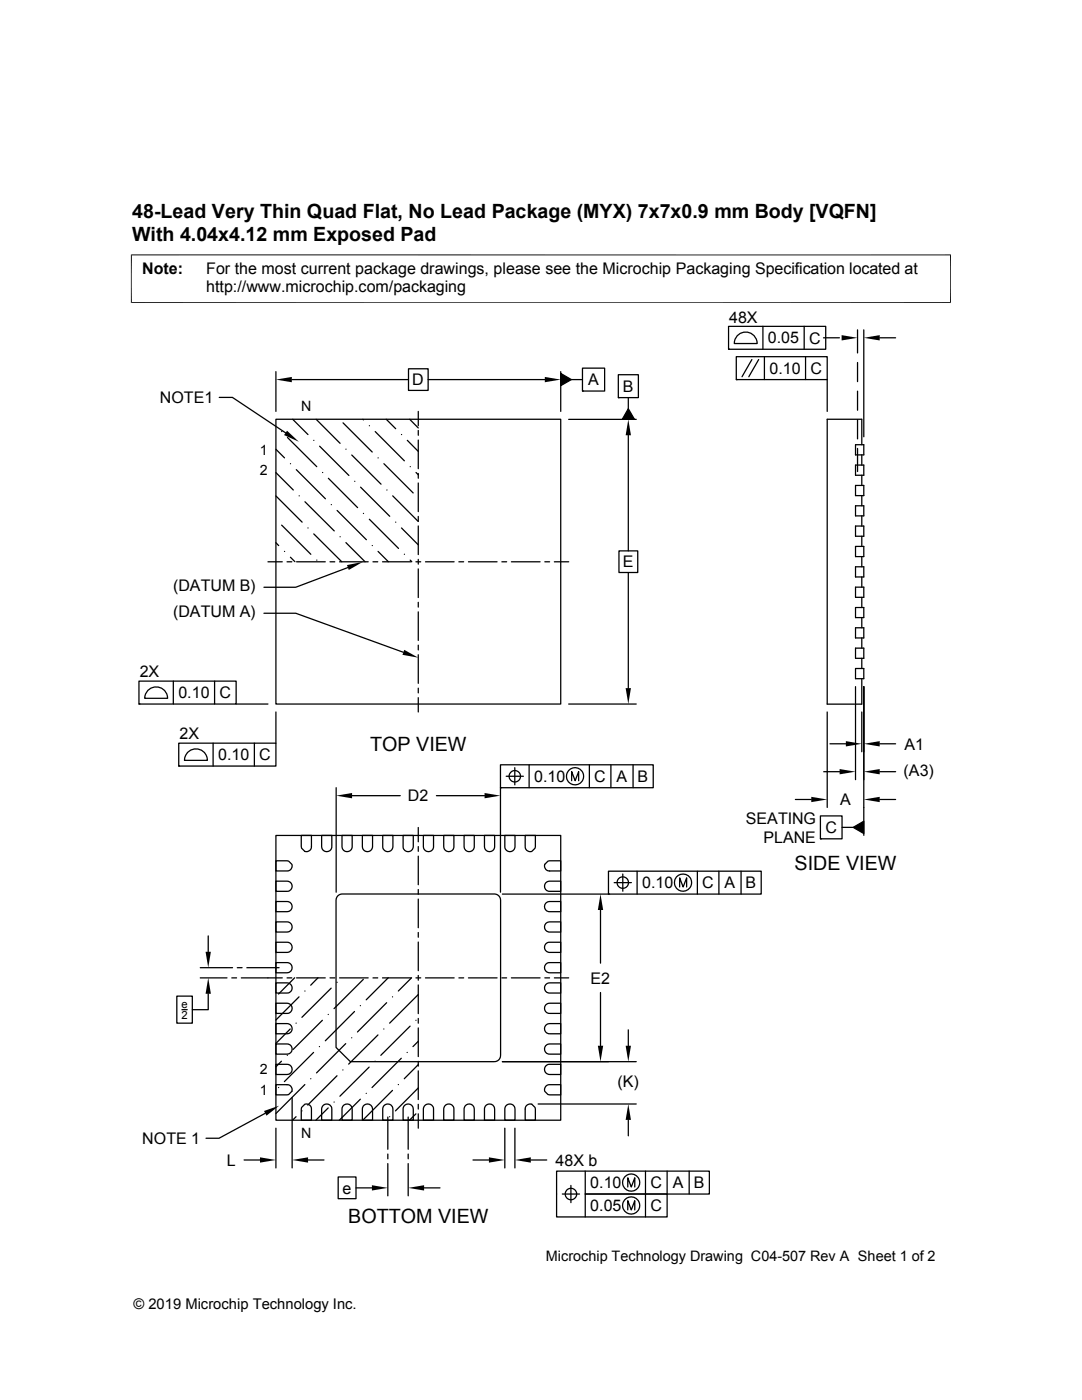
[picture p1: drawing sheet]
<svg xmlns="http://www.w3.org/2000/svg" width="216mm" height="279mm" viewBox="0 0 216 279" stroke-linecap="round" stroke-linejoin="round" font-family="sans-serif">
<g fill="none" stroke="#000" stroke-width=".25">
<path d="M43.8 79.3h2.6l10.6 7.1M55.1 74.2v7.9M58.2 75.8h23.3M81.5 73.6h3.9v4.3h-3.9zM85.4 75.8h23.3M111.9 74.5l2.1 1.3-2.1 1.2zM111.9 74.2v7.9M114 75.8h2.2M116.2 73.5h4.4v4.5h-4.4zM116.2 78h.1M123.4 74.8h4v4.6h-4zM123.4 79.4h.1"/>
<path d="M125.4 79.4v2.2M145.4 65.1h19.4v4.6h-19.4zM145.4 69.7h.1M146.9 71.2h18.2v4.6h-18.2zM146.9 75.8h.1M147.3 66.9a2.29 2.29 0 0 1 2.4-.4 2.29 2.29 0 0 1 1.4 2.1h-4.6l.3-1.2zM150 71.8l-1.9 3.4M151.4 71.8l-2 3.4M152.2 65.1v4.6M152.5 71.2v4.6M160.5 65.1v4.6M160.7 71.2v4.6"/>
<path d="M164.3 67.4h3.2M165.1 75.8v6.3M171.1 65.8v4.6M171.1 72.3v3.9M171.1 78.1v3.8M172.4 65.8v21.4M175.5 67.4h3.2M55.1 89.7l1.7 1.7M55.1 94.3l3.4 3.5M55.1 83.7h56.8v56.8h-56.8zM55.1 99l5.2 5.2M56.2 86.1h.1"/>
<path d="M57.4 87.3l5.8 5.8M58 92.5h.1M58.4 83.7l3 3M59.1 93.7l5.8 5.8M59.7 99h.1M62.6 87.9h.1M63.1 83.7l4.8 4.8M63.8 89l5.8 5.9M64.4 94.3h.1M65.5 95.5l5.9 5.8M68.5 84.4l5.8 5.8M69 89.6h.1"/>
<path d="M70.2 90.8l5.8 5.8M70.8 96.1h.1M71.9 97.2l5.9 5.8M72.4 83.7l.1 .1M73.7 85h.1M74.9 86.1l5.8 5.9M75.4 91.4h.1M76.6 92.5l5.8 5.9M77.1 83.7l1.9 1.9M77.2 97.8h.1M78.4 99l5.1 5.1M80.1 86.7h.1"/>
<path d="M81.3 87.9l2.2 2.2M81.7 83.7l1.8 1.7M81.9 93.1h.1M83 94.3l.5 .4M83.5 82.1v2.9M83.5 85.9v1M83.5 87.8v5.7M83.5 94.5v.9M83.5 96.4v5.7M113.5 83.7h13.5M125.4 81.6l1.2 2.1h-2.4zM125.4 86.9v23"/>
<path d="M170.7 88.8h1.7v2h-1.7zM170.7 92.8h1.7v2h-1.7zM170.7 96.9h1.7v2h-1.7zM171.1 83.8v3.8M171.1 89.5v4.6M172 88.8v-5.1h-6.9v56.8h6.9v-5.1M172 90.8v2M172 94.8v2.1M172 98.9v2M53.5 112.1h2.8M55.1 108.3l.5 .6M56.2 104.8l5.8 5.8"/>
<path d="M56.8 110h.1M57.3 112.1h.9M58 111.2l.8 .9M59.2 112.1h5.7M60.9 100.1l5.8 5.9M61.4 105.4h.1M62.6 106.6l5.6 5.5M63.2 111.8h.1M65.8 112.1h1M66.1 100.7h.1M67.3 101.9l5.8 5.8M67.8 112.1h5.7"/>
<path d="M67.9 107.1h.1M69 108.3l3.8 3.8M69.4 113.3l-10.4 3.9h-6.3M72.5 102.5h.1M73.7 103.6l5.8 5.9M74.3 108.9h.1M74.4 112.1h1M75.4 110l2.1 2.1M76.3 112.1h5.7M79 104.2h.1M80.1 105.4l3.4 3.3M80.7 110.6h.1"/>
<path d="M81.9 111.8l.3 .3M83 112.1h.9M83.5 103.1v.9M83.5 105v5.7M83.5 111.6v1M83.5 113.5v5.8M84.9 112.1h5.7M91.6 112.1h.9M93.5 112.1h5.7M100.1 112.1h1M102 112.1h5.8M108.7 112.1h1"/>
<path d="M110.6 112.1h2.9M123.5 109.9h3.8v4.4h-3.8zM125.4 114.3v23M170.7 100.9h1.7v2.1h-1.7zM170.7 105h1.7v2h-1.7zM170.7 109.1h1.7v2h-1.7zM170.7 113.1h1.7v2h-1.7zM170.7 117.2h1.7v2h-1.7zM172 103v2M172 107v2.1M172 111.1v2M172 115.1v2.1"/>
<path d="M172 119.2v2M27.7 135.9h19.4v4.6h-19.4zM29.7 137.6a2.28 2.28 0 0 1 2.4-.3 2.28 2.28 0 0 1 1.3 2.1h-4.5l.3-1.2zM34.6 135.9v4.6M42.8 135.9v4.6M52.7 122.4h6.3l21.5 7.8M83.5 120.2v1M83.5 122.1v5.7M83.5 128.8v.9M83.5 130.7v5.7M83.5 137.3v1M83.5 139.2v2.9"/>
<path d="M170.7 121.2h1.7v2.1h-1.7zM170.7 125.3h1.7v2h-1.7zM170.7 129.3h1.7v2.1h-1.7zM170.7 133.4h1.7v2h-1.7zM170.7 137v18.6M172 123.3v2M172 127.3v2M172 131.4v2M172.4 137v29.7M27.7 140.5h.1M35.7 148.3h19.4v4.6h-19.4zM35.7 152.9h.1"/>
<path d="M37.6 150a2.28 2.28 0 0 1 2.4-.3 2.28 2.28 0 0 1 1.4 2h-4.6l.3-1.1zM42.5 148.3v4.6M47.1 140.5h6.4M50.8 148.3v4.6M55.1 142.1v6.2M67.1 157.2v20.9M70.3 158.8h9.6M87.1 158.8h9.6M99.9 152.6h30.4v4.6h-30.4zM99.9 157.2h.1M99.9 157.2v20.9M101 154.9h3.4"/>
<path d="M102.7 153.2v3.4M105.6 152.6v4.6M113.5 140.5h13.5M114.1 155.8v-1.8l.7 1.8 .7-1.8v1.8M117.6 152.6v4.6M121.9 152.6v4.6M126.3 152.6v4.6M158.7 159.6h3.2M164.4 154h3.1M165.1 142.1v19M165.6 148.4h3.2M172 142.1v7.9"/>
<path d="M175.5 154h3.2M175.5 159.6h3.2M175.5 148.4h3.2M55.1 175.9h2.2a1.02 1.02 0 0 1 1 1 1.02 1.02 0 0 1-1 1h-2.2zM55.1 171.8l2.5 .1 .7 .6-.1 .8a.91 .91 0 0 1-.9 .5h-2.2zM55.1 179.9h2.2a1.02 1.02 0 0 1 1 1 1.02 1.02 0 0 1-1 1h-2.2zM55.1 166.7h56.8v56.9h-56.8zM60.1 166.7h2v2.3a.99 .99 0 0 1-1.3 .9l-.6-.6zM64.2 166.7h2v2.3a1.02 1.02 0 0 1-1 1 1.02 1.02 0 0 1-1-1zM67.4 178.8l.9-.4h30.4a1.23 1.23 0 0 1 1.2 1.2v31.1a1.23 1.23 0 0 1-1.2 1.2h-28.8l-2.8-2.9v-29.4zM68.2 166.7h2.1v2.3a1.02 1.02 0 0 1-1 1 1.02 1.02 0 0 1-1.1-1zM72.3 166.7h2v2.3a1.02 1.02 0 0 1-1 1 1.02 1.02 0 0 1-1-1z"/>
<path d="M76.4 166.7h2v2.3a1.02 1.02 0 0 1-1 1 1.02 1.02 0 0 1-1-1zM80.4 166.7h2.1v2.3a1.02 1.02 0 0 1-1.1 1 1.02 1.02 0 0 1-1-1zM83.5 165.1v2.9M83.5 169v.9M83.5 170.9v5.7M83.5 177.5v1M83.5 179.4v5.7M84.5 166.7h2v2.3a1.02 1.02 0 0 1-1 1 1.02 1.02 0 0 1-1-1zM88.5 166.7h2.1v2.3a1.02 1.02 0 0 1-1 1 1.02 1.02 0 0 1-1.1-1zM92.6 166.7h2v2.3a1.02 1.02 0 0 1-1 1 1.02 1.02 0 0 1-1-1zM96.7 166.7h2v2.3a1.02 1.02 0 0 1-1 1 1.02 1.02 0 0 1-1-1zM100.2 178.4h21.2"/>
<path d="M100.7 166.7h2.1v2.3a1.02 1.02 0 0 1-1.1 1 1.02 1.02 0 0 1-1-1zM104.8 166.7h2v2.6l-.7 .6-.8-.1a.91 .91 0 0 1-.5-.8zM109 176.1l.7-.2h2.2v2h-2.2a1.02 1.02 0 0 1-1-.7 1.02 1.02 0 0 1 .3-1.1zM109.3 171.9l2.6-.1v2h-2.2a.99 .99 0 0 1-1-1.3zM121.4 173.9h30.5v4.5h-30.5zM121.4 178.4h.1M122.6 176.1h3.4M124.3 174.4v3.5M127.1 173.9v4.5M135.6 177v-1.8l.7 1.8 .7-1.8v1.8M139.1 173.9v4.5M143.4 173.9v4.5"/>
<path d="M147.9 173.9v4.5M163.7 162.8h4.3v4.6h-4.3zM163.7 167.4h.1M168 165.1h2.2M170.2 165.1l2.2-1.2v2.4zM35.3 198.8h3.1v5.4h-3.1zM40 193.1h6.4M40 195.2h5.3M41.6 198.3v3.2h-3.2M41.6 186.8v3.1M46.2 195.2h1M47.3 193.1h1"/>
<path d="M48.2 195.2h8.1M49.3 193.1h6.4M55.1 184h2.2a1.02 1.02 0 0 1 1 1 1.02 1.02 0 0 1-1 1h-2.2zM55.1 188h2.2a1.02 1.02 0 0 1 1 1.1 1.02 1.02 0 0 1-1 1h-2.2zM55.1 192.1h2.2a1.02 1.02 0 0 1 1 1 1.02 1.02 0 0 1-1 1h-2.2zM55.1 196.2h2.2a1.02 1.02 0 0 1 1 1 1.02 1.02 0 0 1-1 1h-2.2zM57.3 195.2h.9M58.8 195.1l-3.2 3.3M59.2 195.2h5.7M59.7 198.9l-4.6 4.7M60.8 197.8h.1M63.5 195.1l-1.5 1.5"/>
<path d="M65.8 195.2h1M66.1 197.2l-5.9 5.8M67.2 196h.1M67.8 195.2h5.7M72.5 195.5l-5.8 5.8M74.4 195.2h1M76.3 195.2h5.7M77.5 195.1l-4.4 4.4M78.3 198.9h.1M82.1 195.1l-2.6 2.7M83 195.2h.9M83.5 198.5l-5.8 5.7"/>
<path d="M83.5 186.1v.9M83.5 188v5.7M83.5 194.7v.9M83.5 196.6v5.7M84.9 195.2h5.7M91.6 195.2h.9M93.5 195.2h5.7M100.1 195.2h1M102 195.2h5.8M108.7 195.2h1M108.9 192.4l.5-.3h2.5v2h-2.2a1.02 1.02 0 0 1-1-.6 1.02 1.02 0 0 1 .2-1.1zM108.9 188.3l.5-.2 2.5-.1v2.1h-2.2a1.02 1.02 0 0 1-1-.7 1.02 1.02 0 0 1 .2-1.1z"/>
<path d="M108.9 184.3l.8-.3h2.2v2h-2.2a1.02 1.02 0 0 1-1-.6 1.02 1.02 0 0 1 .2-1.1zM109 196.4l.7-.2h2.2v2h-2.2a1.01 1.01 0 0 1-1-.7 1.01 1.01 0 0 1 .3-1.1zM109 180.2l.7-.3h2.2v2h-2.2a1.02 1.02 0 0 1-1-.6 1.02 1.02 0 0 1 .3-1.1zM110.6 195.2h2.9M119.8 181.6v10.6M119.8 198.1v10.6M36.3 201.5h1.1M55.1 216.5h2.2a.99 .99 0 0 1 1 1.3l-.7 .6-2.5 .1zM55.1 200.2h2.2a1.02 1.02 0 0 1 1 1 1.02 1.02 0 0 1-1 1h-2.2zM55.1 204.3h2.2a1.02 1.02 0 0 1 1 1 1.02 1.02 0 0 1-1 1h-2.2zM55.1 208.3h2.2a1.02 1.02 0 0 1 1 1.1 1.02 1.02 0 0 1-1 1h-2.2zM55.1 212.4h2.2a1.02 1.02 0 0 1 1 1 1.02 1.02 0 0 1-1 1h-2.2z"/>
<path d="M55.6 217h.1M56.2 211.8l-1.1 1.1M57.3 210.6h.1M57.9 205.4l-2.8 2.8M58.3 219.1v14M59.1 204.2h.1M60.8 216.5l-5.7 5.7M62 215.3h.1M62.6 210l-5.9 5.9M63.7 208.9h.1M64.3 203.6l-5.8 5.8M65.5 202.5h.1"/>
<path d="M66.7 219.9h.1M67.2 214.7l-5.8 5.8M68.4 213.5h.1M69 208.3l-5.8 5.8M70.2 207.1h.1M70.7 201.9l-5.8 5.8M71.9 200.7h.1M71.9 219.4l-4.2 4.2M73.1 218.2h.1M73.7 213l-5.9 5.8M74.8 211.8h.1M75.4 206.5l-5.8 5.9"/>
<path d="M76.6 205.4h.1M77.2 200.1l-5.9 5.9M78.3 217.6l-5.8 5.9M79.5 216.5h.1M80.1 211.2l-5.9 5.8M81.2 210h.1M81.8 204.8l-5.8 5.8M83 203.6h.1M83.5 207.8l-1.1 1.1M83.5 212.5l-2.8 2.8M83.5 217.1l-4.6 4.6M83.5 203.2v1"/>
<path d="M83.5 205.1v5.8M83.5 211.8v1M83.5 213.7v5.7M100.2 211.9h26.8M108.9 216.8l.5-.3h2.5v2l-2.6-.1-.6-.6v-.5zM108.9 212.7l.5-.3h2.5v2h-2.2a1.02 1.02 0 0 1-1-.6 1.02 1.02 0 0 1 .2-1.1zM109 200.5l.7-.3h2.2v2h-2.2a1.02 1.02 0 0 1-1-.6 1.02 1.02 0 0 1 .3-1.1zM109 204.5l.7-.2h2.2v2h-2.2a1.02 1.02 0 0 1-1-.6 1.02 1.02 0 0 1 .3-1.2zM109 208.6l.7-.3h2.2v2.1h-2.2a1.02 1.02 0 0 1-1-.7 1.02 1.02 0 0 1 .3-1.1zM125.4 205.5v3.2M48.7 231.5h3.2M52.9 222.2l-9.2 5h-2.6"/>
<path d="M55.1 225.1v8M59.1 222.9l-.7 .7M60.2 221.7h.1M60.8 220.4l.8 .1a.91 .91 0 0 1 .5 .8v2.3h-2l.1-2.6zM61.5 231.5h3.1M64.6 220.5a1.02 1.02 0 0 1 1.6 .8v2.3h-2v-2.3l.1-.5zM65.5 221.1l-2.5 2.5M67.5 234.9h3.5v4.3h-3.5zM68.6 220.6a1.02 1.02 0 0 1 1.1-.2 1.02 1.02 0 0 1 .6 .9v2.3h-2.1v-2.3zM71 237.1h3.2M72.6 220.6a1.02 1.02 0 0 1 1.1-.2 1.02 1.02 0 0 1 .6 .9v2.3h-2v-2.3zM76.7 220.6a1.02 1.02 0 0 1 1.1-.2 1.02 1.02 0 0 1 .6 .9v2.3h-2v-2.3z"/>
<path d="M77.4 222.9v6.5M77.4 230.3v1M77.4 232.2v6.5M77.7 222.9h.1M80.8 220.6a1.03 1.03 0 0 1 1.1-.2 1.03 1.03 0 0 1 .6 .9v2.3h-2.1v-2.3zM81.4 222.9v6.5M81.4 230.3v1M81.4 232.2v6.5M83 222.3l-1.3 1.3M83.5 220.4v.9M83.5 222.3v2.8M84.6 237.1h3.2"/>
<path d="M84.9 220.5a1.01 1.01 0 0 1 1.6 .8v2.3h-2v-2.3l.1-.5zM89 220.5a1.02 1.02 0 0 1 1.6 .8v2.3h-2.1v-2.3l.2-.5zM93.1 220.5a1.01 1.01 0 0 1 1.5 .8v2.3h-2v-2.3l.2-.5zM94.4 231.5h3.2M97 220.6a1.02 1.02 0 0 1 1.1-.2 1.02 1.02 0 0 1 .6 .9v2.3h-2v-2.3zM100.7 225.1v8M101.1 220.6a1.02 1.02 0 0 1 1.1-.2 1.02 1.02 0 0 1 .6 .9v2.3h-2.1v-2.3zM102.7 225.1v8M105.1 220.6l.5-.3 .5 .1 .7 .6v2.6h-2v-2.5zM105.9 231.5h3.2M107.4 220.3h19.6M112.2 238.3h3.4"/>
<path d="M113.9 236.6v3.4M116.8 233.7v4.6h16.3v4.6h-22v-9.2h30.4v4.6h-24.7v4.6M125.3 236.9v-1.8l.7 1.8 .7-1.8v1.8M125.4 223.5v3.2M128.8 233.7v9.2M133.1 233.7v4.6M137.5 233.7v4.6M125.3 241.5v-1.9l.7 1.9 .7-1.9v1.9"/>
<circle cx="102.7" cy="154.9" r="1.14"/>
<circle cx="114.7" cy="154.9" r="1.72"/>
<circle cx="124.3" cy="176.1" r="1.14"/>
<circle cx="136.3" cy="176.1" r="1.72"/>
<circle cx="113.9" cy="238.3" r="1.14"/>
<circle cx="125.9" cy="236" r="1.71"/>
<circle cx="125.9" cy="240.6" r="1.71"/>
</g>
<g fill="#000">
<path d="M55.1 75.8l3.1-.6v1.1zM108.7 75.2l3.2 .6-3.2 .5zM111.9 74.5l2.1 1.3-2.1 1.2zM167.9 66.9l3.2 .5-3.2 .5zM172.4 67.4l3.1-.5v1zM57.3 86l2.3 2.2-2.9-1.4zM125.4 83.7l.5 3.2h-1.1zM125.4 81.6l1.2 2.1h-2.4zM69.2 112.8l3.2-.7-2.8 1.6zM80.7 129.7l2.8 1.6-3.2-.6zM124.8 137.3h1.1l-.5 3.2zM67.1 158.8l3.2-.5v1z"/>
<path d="M96.7 158.3l3.2 .5-3.2 .5zM161.9 159l3.2 .6-3.2 .5zM167.5 153.5l3.2 .5-3.2 .5zM168.8 147.9l3.2 .5-3.2 .6zM172.4 148.4l3.1-.5v1.1zM172.4 154l3.1-.5v1zM172.4 159.6l3.1-.6v1.1zM170.2 165.1l2.2-1.2v2.4zM41 189.9h1.1l-.5 3.2zM41.6 195.2l.5 3.1h-1.1zM119.8 178.4l.6 3.2h-1.1zM119.3 208.7h1.1l-.6 3.2z"/>
<path d="M124.8 208.7h1.1l-.5 3.2zM51.9 231l3.2 .5-3.2 .5zM52.7 221.7l3-1-2.5 2zM58.3 231.5l3.2-.5v1zM74.2 236.5l3.2 .6-3.2 .5zM81.4 237.1l3.2-.6v1.1zM97.6 231l3.1 .5-3.1 .5zM102.7 231.5l3.2-.5v1zM125.4 220.3l.5 3.2h-1.1z"/>
</g>
<path d="M26.1 50.9h163.7M26.2 50.8v9.7M189.7 50.8v9.7M26.1 60.4h163.7" fill="none" stroke="#000" stroke-width=".2"/>
<g font-size="3.9">
<text x="26.4" y="43.5">48-Lead Very Thin Quad Flat, No Lead Package (MYX) 7x7x0.9 mm Body [VQFN]</text>
<text x="26.4" y="48">With 4.04x4.12 mm Exposed Pad</text>
<text x="73.9" y="149.9">TOP VIEW</text>
<text x="158.5" y="173.7">SIDE VIEW</text>
<text x="69.5" y="244">BOTTOM VIEW</text>
</g>
<g font-size="3.2">
<text x="28.4" y="54.6">Note:</text>
<text x="41.1" y="58.3">http://www.microchip.com/packaging</text>
<text x="41.1" y="54.6">For the most current package drawings, please see the Microchip Packaging Specification located at</text>
<text x="145.5" y="64.4">48X</text>
<text x="153.2" y="68.5">0.05</text>
<text x="161.4" y="68.6">C</text>
<text x="82.3" y="76.9">D</text>
<text x="117.4" y="76.9">A</text>
<text x="153.5" y="74.6">0.10</text>
<text x="161.7" y="74.6">C</text>
<text x="31.9" y="80.4">NOTE1</text>
<text x="124.3" y="78.2">B</text>
<text x="124.3" y="113.2">E</text>
<text x="34.5" y="118">(DATUM B)</text>
<text x="34.5" y="123.2">(DATUM A)</text>
<text x="27.9" y="135.1">2X</text>
<text x="35.6" y="139.4">0.10</text>
<text x="43.8" y="139.4">C</text>
<text x="35.8" y="147.5">2X</text>
<text x="180.5" y="149.6">A1</text>
<text x="43.5" y="151.7">0.10</text>
<text x="51.7" y="151.7">C</text>
<text x="180.3" y="154.8">(A3)</text>
<text x="81.4" y="159.9">D2</text>
<text x="106.6" y="156.1">0.10</text>
<text x="118.6" y="156.1">C</text>
<text x="123" y="156.1">A</text>
<text x="127.2" y="156.1">B</text>
<text x="167.6" y="160.7">A</text>
<text x="148.8" y="164.5">SEATING</text>
<text x="164.7" y="166.3">C</text>
<text x="152.3" y="168.3">PLANE</text>
<text x="128.1" y="177.3">0.10</text>
<text x="140.1" y="177.3">C</text>
<text x="144.6" y="177.3">A</text>
<text x="148.8" y="177.3">B</text>
<text x="117.8" y="196.3">E2</text>
<text x="123.2" y="216.9">(K)</text>
<text x="28.4" y="228.3">NOTE 1</text>
<text x="45.3" y="232.6">L</text>
<text x="110.8" y="232.6">48X b</text>
<text x="68.4" y="238.2">e</text>
<text x="117.8" y="237.2">0.10</text>
<text x="129.8" y="237.2">C</text>
<text x="134.3" y="237.2">A</text>
<text x="138.4" y="237.2">B</text>
<text x="117.8" y="241.7">0.05</text>
<text x="129.8" y="241.7">C</text>
</g>
<g font-size="2.9">
<text x="108.9" y="251.7">Microchip Technology Drawing C04-507 Rev A Sheet 1 of 2</text>
<text x="26.6" y="261.3">© 2019 Microchip Technology Inc.</text>
</g>
<g font-size="2.8">
<text x="60.1" y="82.1">N</text>
<text x="51.9" y="90.8">1</text>
<text x="51.9" y="94.9">2</text>
<text x="51.9" y="214.4">2</text>
<text x="51.9" y="218.5">1</text>
<text x="60.1" y="227.2">N</text>
</g>
<g font-size="2.2">
<text x="36.2" y="201.2">e</text>
<text x="36.2" y="203.4">2</text>
</g>
</svg>
